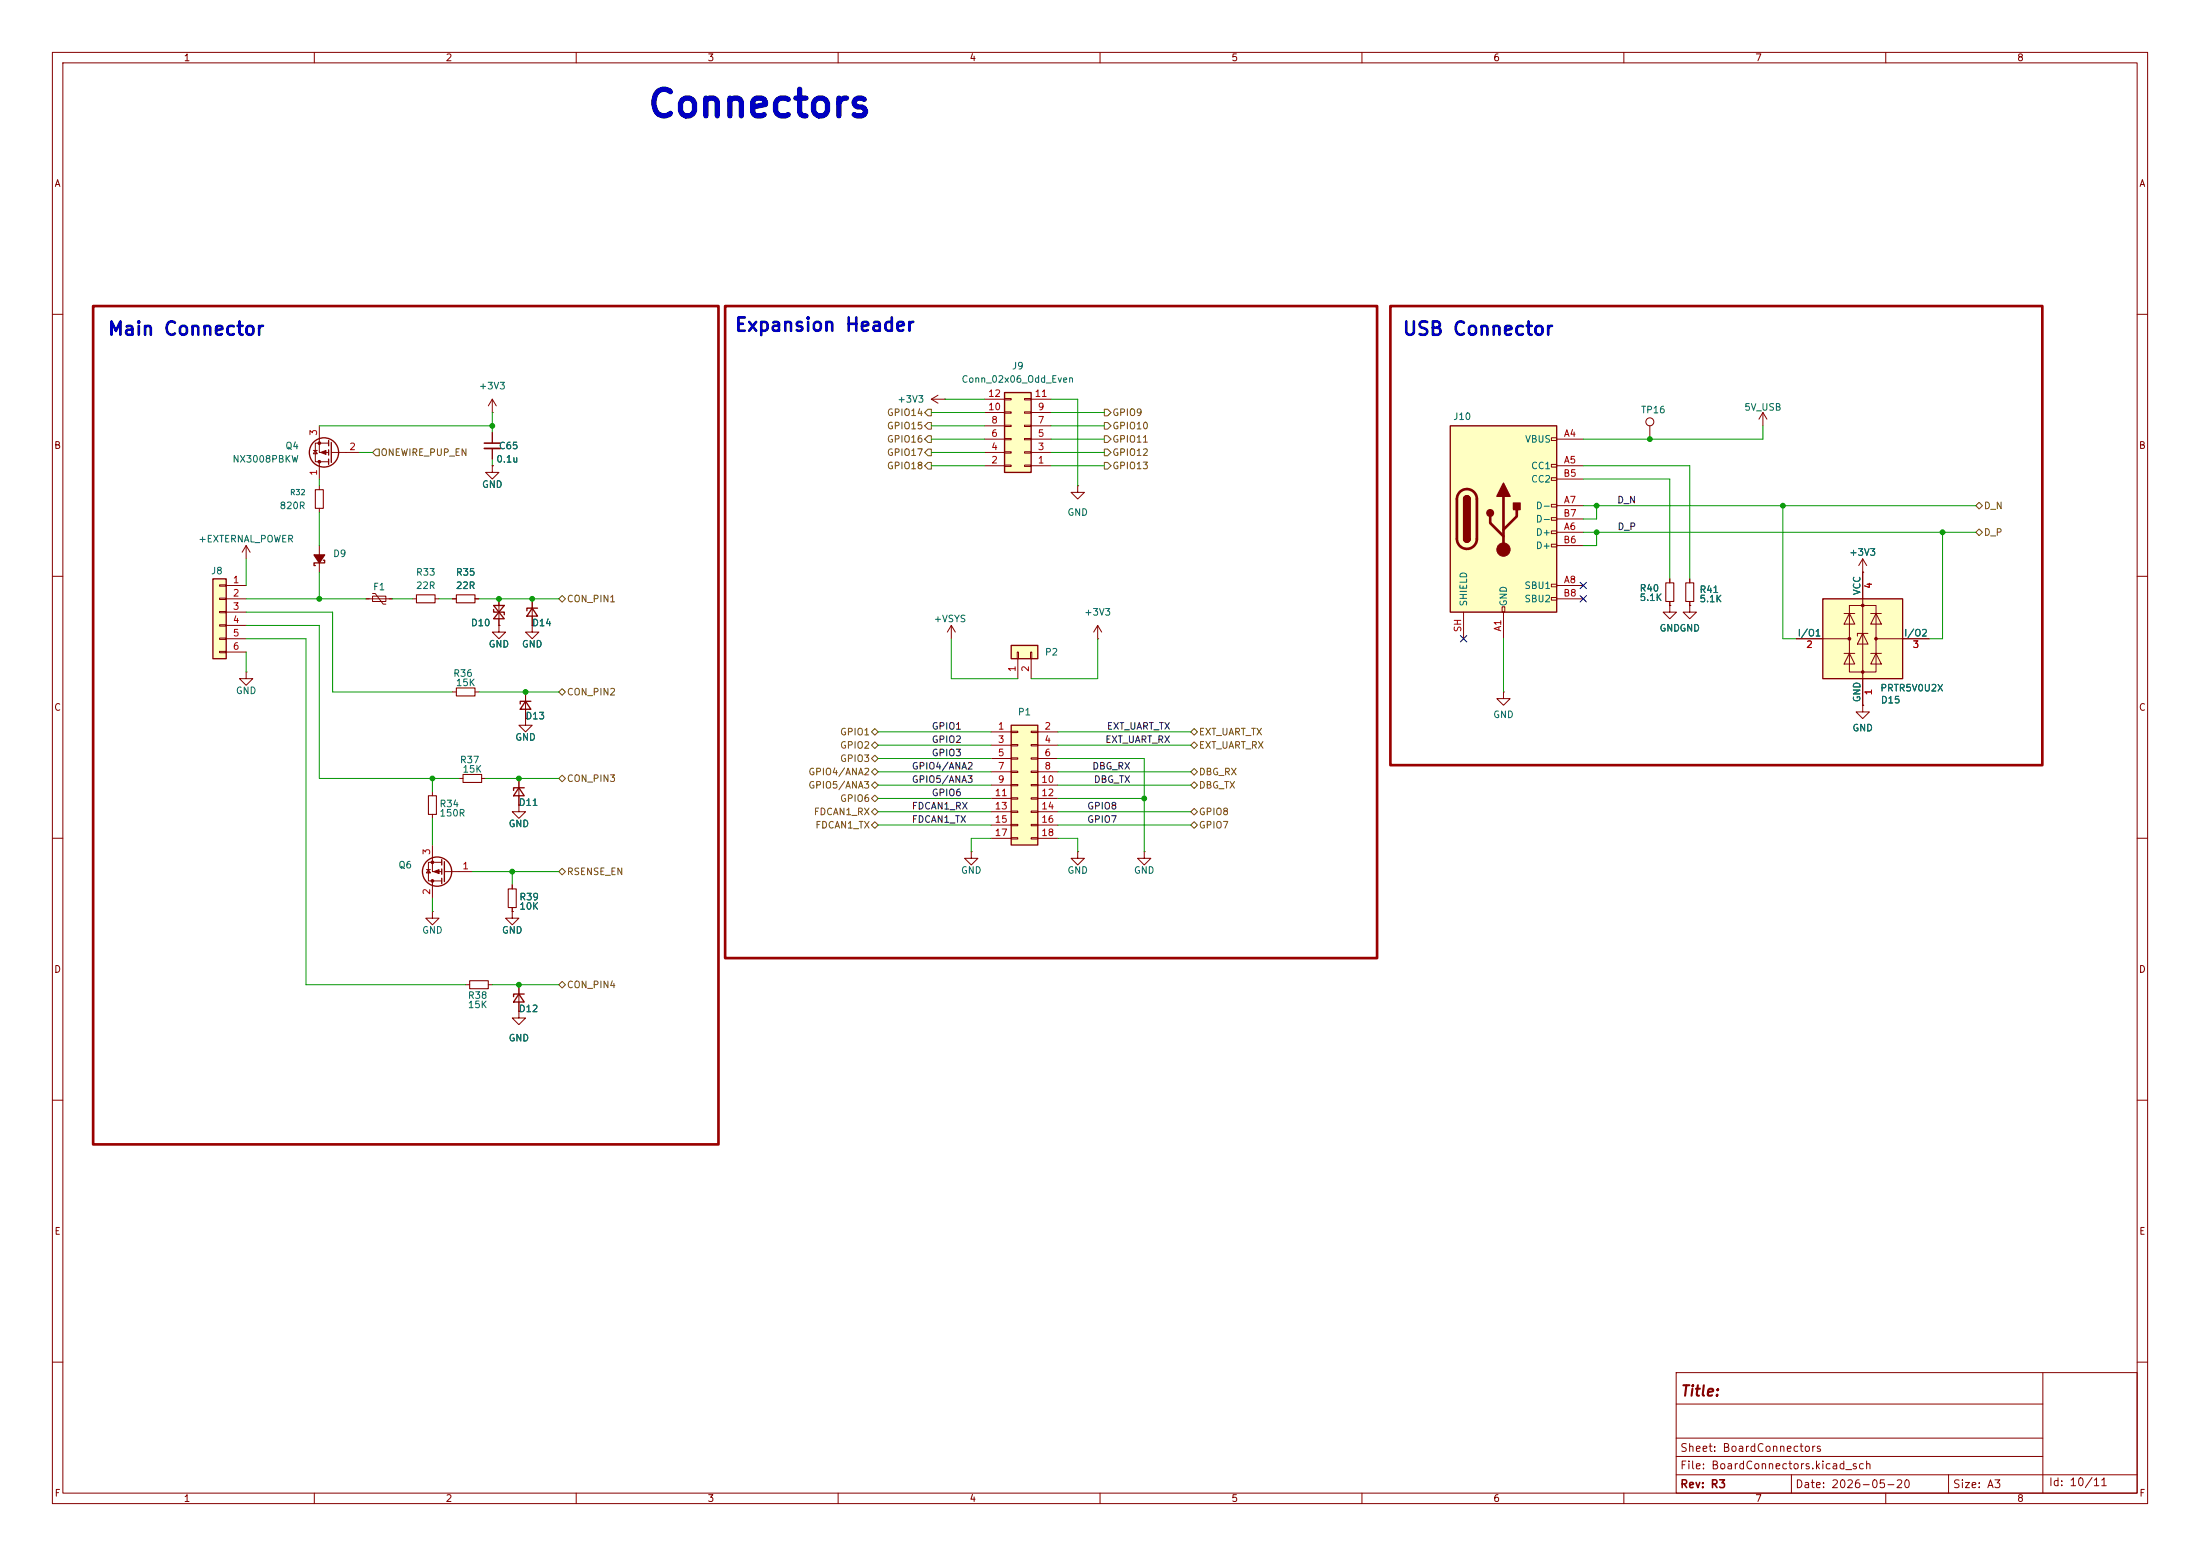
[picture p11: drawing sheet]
<svg xmlns="http://www.w3.org/2000/svg" width="420mm" height="297mm" viewBox="0 0 420 297" stroke-linecap="round" stroke-linejoin="round" font-family="sans-serif">
<g fill="none" stroke="#840000" stroke-width=".19">
<path d="M10 10h400v277h-400zM12 12h396v273h-396zM60 10v2M110 10v2M160 10v2M210 10v2M260 10v2M310 10v2M360 10v2M10 60h2M408 60h2M10 110h2"/>
<path d="M318.8 110.5v.8M318.8 114.8v.8M322.6 115.6v1.2h1.2l-1.2 1.3-1.3-1.3h1.3M322.6 115.6h.1M408 110h2M10 160h2M408 160h2M88.9 188h.8M93.2 188h.8M10 210h2M408 210h2M10 260h2"/>
<path d="M320 262h88v23h-88zM320 278h70M320 274.5h70M320 268h70M390 262v23M408 260h2M60 285v2M110 285v2M160 285v2M210 285v2M260 285v2M310 285v2"/>
<path d="M320 281.5h88M342 281.5v3.5M360 285v2M372 281.5v3.5"/>
</g>
<path d="M318 111.3h1.5v3.5h-1.5zM89.7 187.2h3.5v1.5h-3.5z" fill="none" stroke="#840000" stroke-width=".2"/>
<path d="M40.6 110.5h2.6v15.2h-2.6z" fill="#ffffc2"/>
<g fill="none" stroke="#840000" stroke-width=".25">
<path d="M62.7 84.1v1M62.7 85.9v1M62.7 87.6v1M63.2 84.5v3.8M40.6 110.5h2.6v15.2h-2.6zM94.2 115.6l2.1 2.5h-2.1l2.1-2.5zM94.2 116.3v.5h2.1v.5M101.6 116.1l1 1.5h-2zM102.6 116.1h-2v.5M84.3 164.1v1M84.3 165.9v1M84.3 167.6v1.1"/>
<path d="M84.8 164.5v3.8M99.1 189.7l1 1.6h-2.1zM100.1 189.7h-2.1v.5"/>
<circle cx="61.8" cy="86.4" r="2.79"/>
<circle cx="83.4" cy="166.4" r="2.79"/>
</g>
<g fill="none" stroke="#840000" stroke-width=".19">
<path d="M59.8 86h.8M60.2 86l.4 .6h-.8zM61 81.3v5.1h1.7M61 88.1v3.3M61 92.7v.8M61 97v.8M62.7 84.6h-2.5v3.5h2.5M63.2 86.4h5.4M94 88.9v1.3h1.2l-1.2 1.2-1.3-1.2h1.3M94 88.9h.1M41.9 111.6h1.3v.3h-1.3zM41.9 114.2h1.3v.2h-1.3z"/>
<path d="M41.9 116.7h1.3v.3h-1.3zM41.9 119.3h1.3v.2h-1.3zM43.2 111.8h3.8M43.2 114.3h3.8M43.2 116.8h3.8M43.2 119.4h3.8M47 104.1l-.8 1.3M47 104.1l.8 1.3M47 104.1v2.6M78.7 114.3h.8M83.1 114.3h.7M86.4 114.3h.7"/>
<path d="M90.7 114.3h.7M95.2 114.3v5.1M101.6 114.3v5.1M209.5 119.4l-.7 1.3M209.5 119.4l.8 1.3M209.5 119.4v2.5M322.6 110.5v.8M322.6 114.8v.8M355.6 109.2h.1M355.6 106.7l-.8 1.3M355.6 106.7l.8 1.3M355.6 106.7v2.5"/>
<path d="M41.9 121.8h1.3v.2h-1.3zM41.9 124.3h1.3v.3h-1.3zM43.2 121.9h3.8M43.2 124.5h3.8M47 128.3v1.2h-1.3l1.3 1.3 1.3-1.3h-1.3M47 128.3h.1M209.5 121.9h.1M355.6 134.6v1.3h1.3l-1.3 1.3-1.3-1.3h1.3M355.6 134.6h.1M81.4 166h.8M81.8 166l.4 .6h-.8zM82.5 161.3v5.1h1.8"/>
<path d="M82.5 168.1v3.4M84.3 164.6h-2.5v3.5h2.5M84.8 166.4h5.4M218.4 162.6v1.2h1.3l-1.3 1.3-1.2-1.3h1.2M218.4 162.6h.1M99.1 193v1.3h-1.3l1.3 1.3 1.2-1.3h-1.2M99.1 193h.1M99.1 188v5"/>
</g>
<g fill="#840000" stroke="#840000" stroke-width=".19">
<path d="M61.2 86.4l1-.4v.7z"/>
<path d="M82.8 166.4l1-.4v.8z"/>
<circle cx="61" cy="88.1" r=".25"/>
<circle cx="61" cy="84.6" r=".25"/>
<circle cx="82.5" cy="168.1" r=".25"/>
<circle cx="82.5" cy="164.6" r=".25"/>
</g>
<path d="M60.2 93.5h1.5v3.5h-1.5zM79.5 113.5h3.6v1.6h-3.6zM87.1 113.5h3.6v1.6h-3.6zM321.8 111.3h1.5v3.5h-1.5z" fill="none" stroke="#840000" stroke-width=".2"/>
<path d="M348 114.3h15.2v15.2h-15.2z" fill="#ffffc2"/>
<path d="M348 114.3h15.2v15.2h-15.2z" fill="none" stroke="#840000" stroke-width=".25"/>
<g fill="none" stroke="#840000" stroke-width=".19">
<path d="M94 78.7h.1M94 76.2l-.8 1.3M94 76.2l.7 1.3M94 76.2v2.5M94 82.6v2M94 85.6v2M205.7 92.7v1.3h1.3l-1.3 1.3-1.2-1.3h1.2M205.7 92.7h.1M69.8 114.3h5.1M71.1 113.8h2.6v1h-2.6zM71.1 113.3h.5l1.6 2h.5M352 117.1h2.1"/>
<path d="M353.1 115.6h5v12.7h-5zM353.1 117.1l1 2h-2.1zM355.6 109.2v25.4M357.1 117.1h2.1M358.1 117.1l1.1 2h-2.1zM342.9 121.9h10.2M352 124.7h2.1M353.1 124.7l1 2h-2.1zM355.6 120.9l1 2h-2zM356.6 120.9h-2v.5M357.1 124.7h2.1M358.1 124.7l1.1 2h-2.1z"/>
<path d="M358.1 121.9h10.2M82.5 174v1.3h-1.2l1.2 1.2 1.3-1.2h-1.3M82.5 174h.1M185.4 162.6v1.2h1.3l-1.3 1.3-1.3-1.3h1.3M185.4 162.6h.1"/>
</g>
<g fill="#840000" stroke="#840000" stroke-width=".19">
<circle cx="353.1" cy="121.9" r=".25"/>
<circle cx="355.6" cy="115.6" r=".25"/>
<circle cx="355.6" cy="128.3" r=".25"/>
<circle cx="358.1" cy="121.9" r=".25"/>
</g>
<path d="M92.5 84.6h3" fill="none" stroke="#840000" stroke-width=".3"/>
<path d="M92.5 85.6h3" fill="none" stroke="#840000" stroke-width=".33"/>
<path d="M191.8 74.9h5v15.3h-5z" fill="#ffffc2"/>
<path d="M191.8 74.9h5v15.3h-5z" fill="none" stroke="#840000" stroke-width=".25"/>
<g fill="none" stroke="#840000" stroke-width=".19">
<path d="M188 78.7h3.8M188 76.2h3.8M191.8 78.6h1.2v.3h-1.2zM191.8 76.1h1.2v.2h-1.2zM195.6 78.6h1.2v.3h-1.2zM195.6 76.1h1.2v.2h-1.2zM196.8 78.7h3.9M196.8 76.2h3.9M188 88.9h3.8M188 86.4h3.8M188 83.8h3.8M188 81.3h3.8"/>
<path d="M191.8 88.8h1.2v.2h-1.2zM191.8 86.2h1.2v.3h-1.2zM191.8 83.7h1.2v.2h-1.2zM191.8 81.2h1.2v.2h-1.2zM195.6 88.8h1.2v.2h-1.2zM195.6 86.2h1.2v.3h-1.2zM195.6 83.7h1.2v.2h-1.2zM195.6 81.2h1.2v.2h-1.2zM196.8 88.9h3.9M196.8 86.4h3.9M196.8 83.8h3.9M196.8 81.3h3.9"/>
</g>
<path d="M193 138.4h5.1v22.9h-5.1z" fill="#ffffc2"/>
<path d="M193 138.4h5.1v22.9h-5.1z" fill="none" stroke="#840000" stroke-width=".25"/>
<g fill="none" stroke="#840000" stroke-width=".19">
<path d="M189.2 139.7h3.8M193 139.6h1.3v.2h-1.3zM196.8 139.6h1.3v.2h-1.3zM198.1 139.7h3.8M189.2 142.2h3.8M189.2 144.8h3.8M189.2 147.3h3.8M189.2 149.9h3.8M189.2 152.4h3.8M189.2 154.9h3.8M189.2 157.5h3.8M193 142.1h1.3v.3h-1.3z"/>
<path d="M193 144.7h1.3v.2h-1.3zM193 147.2h1.3v.2h-1.3zM193 149.7h1.3v.3h-1.3zM193 152.3h1.3v.2h-1.3zM193 154.8h1.3v.3h-1.3zM193 157.4h1.3v.2h-1.3zM193 159.9h1.3v.2h-1.3zM196.8 142.1h1.3v.3h-1.3zM196.8 144.7h1.3v.2h-1.3zM196.8 147.2h1.3v.2h-1.3zM196.8 149.7h1.3v.3h-1.3zM196.8 152.3h1.3v.2h-1.3z"/>
<path d="M196.8 154.8h1.3v.3h-1.3zM196.8 157.4h1.3v.2h-1.3zM196.8 159.9h1.3v.2h-1.3zM198.1 142.2h3.8M198.1 144.8h3.8M198.1 147.3h3.8M198.1 149.9h3.8M198.1 152.4h3.8M198.1 154.9h3.8M198.1 157.5h3.8M189.2 160h3.8M198.1 160h3.8"/>
</g>
<path d="M193 123.2h5.1v2.5h-5.1z" fill="#ffffc2"/>
<path d="M61.7 106.9h.3v.5h-2.1v.6h.3M193 123.2h5.1v2.5h-5.1z" fill="none" stroke="#840000" stroke-width=".25"/>
<g fill="none" stroke="#840000" stroke-width=".19">
<path d="M177.8 76.2l1.3 .8M177.8 76.2h2.5M179.1 75.4l-1.3 .8M180.3 76.2h.1M336.5 78.7l-.7 1.3M336.5 78.7l.8 1.3M336.5 78.7v2.6M61 104.1v5.1M181.6 119.4l-.8 1.3M181.6 119.4l.8 1.3M181.6 119.4v2.5M318.8 115.6v1.2h1.2l-1.2 1.3-1.3-1.3h1.3"/>
<path d="M318.8 115.6h.1M194.2 124.5h.2v1.2h-.2zM194.3 125.7v3.8M196.7 124.5h.3v1.2h-.3zM196.8 125.7v3.8M205.7 162.6v1.2h1.3l-1.3 1.3-1.2-1.3h1.2M205.7 162.6h.1"/>
</g>
<path d="M59.9 105.9h2.1l-1 1.5z" fill="#840000" stroke="#840000" stroke-width=".25"/>
<path d="M276.9 81.3h20.3v35.5h-20.3z" fill="#ffffc2"/>
<g fill="none" stroke="#840000" stroke-width=".19">
<path d="M94 88.9h.1M94 82.6v2M94 85.6v2M296.2 83.6h1v.5h-1zM296.2 88.6h1v.6h-1zM296.2 91.2h1v.5h-1zM296.2 96.3h1v.5h-1zM296.2 98.8h1v.5h-1zM297.2 83.8h5.1M297.2 88.9h5.1M297.2 96.5h5.1M297.2 91.4h5.1"/>
<path d="M297.2 99.1h5.1M315 81.3v2.5M86.4 114.3h.7M90.7 114.3h.7M95.2 119.4v1.3h-1.2l1.2 1.2 1.3-1.2h-1.3M95.2 119.4h.1M95.2 114.3v1.3M95.2 118.1v1.3M101.6 119.4v1.3h-1.3l1.3 1.2 1.3-1.2h-1.3M101.6 119.4h.1M101.6 114.3v1.8M101.6 117.6v1.8"/>
<path d="M279.4 116.8v5.1M286.8 115.8h.5v1h-.5zM287 116.8v5.1M296.2 101.3h1v.6h-1zM296.2 103.9h1v.5h-1zM296.2 111.5h1v.5h-1zM296.2 114h1v.6h-1zM297.2 101.6h5.1M297.2 111.8h5.1M297.2 104.1h5.1M297.2 114.3h5.1M318.8 115.6h.1"/>
<path d="M318.8 110.5v.8M318.8 114.8v.8M322.6 115.6h.1M322.6 110.5v.8M322.6 114.8v.8M355.6 109.2h.1M355.6 109.2v5.1M86.4 132.1h.7M90.7 132.1h.7M100.3 137.2v1.2h-1.2l1.2 1.3 1.3-1.3h-1.3M100.3 137.2h.1M100.3 132.1v5.1"/>
<path d="M287 132.1v1.3h1.3l-1.3 1.2-1.3-1.2h1.3M287 132.1h.1M342.9 121.9h5.1M355.6 134.6h.1M355.6 129.5v5.1M363.2 121.9h5.1M82.5 151.1v.8M82.5 155.4v.8M87.6 148.6h.8M91.9 148.6h.8M99.1 153.7v1.2h-1.3l1.3 1.3 1.2-1.3h-1.2M99.1 153.7h.1"/>
<path d="M99.1 148.6v5.1M97.8 174v1.3h-1.3l1.3 1.2 1.3-1.2h-1.3M97.8 174h.1M97.8 168.9v.8M97.8 173.2v.8M99.1 193h.1M99.1 188v1.7M99.1 191.3v1.7"/>
<circle cx="315" cy="80.5" r=".76"/>
</g>
<path d="M276.9 81.3h20.3v35.5h-20.3zM279.4 95.3a.64 .64 0 0 1 .6-.7 .64 .64 0 0 1 .7 .7M279.4 102.9a.64 .64 0 0 0 .6 .6 .64 .64 0 0 0 .7-.6M100.3 133.9l1 1.5h-2zM101.3 133.9h-2v.5M99.1 150.4l1 1.5h-2.1zM100.1 150.4h-2.1v.5" fill="none" stroke="#840000" stroke-width=".25"/>
<path d="M278.7 93.9a1.91 1.91 0 0 1 2.1-.4 1.91 1.91 0 0 1 1.1 1.8v7.6a1.91 1.91 0 0 1-1.9 1.9 1.91 1.91 0 0 1-1.9-1.9v-7.8l.2-.6zM284.5 98.6v1.2l2.5 2.6M287 94.7v10.2M289.6 97.3v1.3l-2.6 2.5" fill="none" stroke="#840000" stroke-width=".51"/>
<g fill="#840000" stroke="#840000" stroke-width=".25">
<path d="M279.4 95.3h1.3v7.6h-1.3z"/>
<path d="M279.6 94.8a.64 .64 0 0 1 .7-.1 .64 .64 0 0 1 .4 .6h-1.3z"/>
<path d="M279.4 102.9h1.3a.64 .64 0 0 1-.7 .6 .64 .64 0 0 1-.6-.6z"/>
<path d="M287 92.2l1.3 2.5h-2.6z"/>
<path d="M288.9 96h1.3v1.3h-1.3z"/>
<circle cx="284.5" cy="97.9" r=".63"/>
</g>
<circle cx="287" cy="104.9" r="1.27" fill="#840000" stroke="#840000" stroke-width=".19"/>
<path d="M87.1 131.3h3.6v1.5h-3.6zM81.8 151.9h1.5v3.5h-1.5zM88.4 147.8h3.5v1.6h-3.5zM97 169.7h1.6v3.5h-1.6z" fill="none" stroke="#840000" stroke-width=".2"/>
<g fill="none" stroke="#725600" stroke-width=".19">
<path d="M177.2 78.1h.6v1.3h-.6l-.7-.7zM210.8 78.1h.7l.6 .6-.6 .7h-.7zM71.8 85.7h.6v1.3h-.6l-.7-.6zM177.2 88.3h.6v1.2h-.6l-.7-.6zM177.2 80.6h.6v1.3h-.6l-.7-.6zM177.2 85.7h.6v1.3h-.6l-.7-.6zM177.2 83.2h.6v1.3h-.6l-.7-.7zM210.8 83.2h.7l.6 .6-.6 .7h-.7zM210.8 85.7h.7l.6 .7-.6 .6h-.7zM210.8 88.3h.7l.6 .6-.6 .6h-.7zM210.8 80.6h.7l.6 .7-.6 .6h-.7zM377.2 96.5l.6-.6 .7 .6-.7 .7z"/>
<path d="M106.7 114.3l.6-.6 .6 .6-.6 .6zM377.2 101.6l.6-.6 .7 .6-.7 .6zM106.7 132.1l.6-.7 .6 .7-.6 .6zM166.4 139.7l.6-.6 .6 .6-.6 .6zM227.3 139.7l.7-.6 .6 .6-.6 .6zM106.7 148.6l.6-.6 .6 .6-.6 .6zM166.4 147.3l.6-.6 .6 .6-.6 .7zM166.4 152.4l.6-.6 .6 .6-.6 .6zM166.4 149.9l.6-.7 .6 .7-.6 .6zM166.4 154.9l.6-.6 .6 .6-.6 .7zM166.4 157.5l.6-.7 .6 .7-.6 .6zM166.4 142.2l.6-.6 .6 .6-.6 .7z"/>
<path d="M166.4 144.8l.6-.7 .6 .7-.6 .6zM227.3 157.5l.7-.7 .6 .7-.6 .6zM227.3 142.2l.7-.6 .6 .6-.6 .7zM227.3 154.9l.7-.6 .6 .6-.6 .7zM227.3 147.3l.7-.6 .6 .6-.6 .7zM227.3 149.9l.7-.7 .6 .7-.6 .6zM106.7 166.4l.6-.7 .6 .7-.6 .6zM106.7 188l.6-.7 .6 .7-.6 .6z"/>
</g>
<g fill="none" stroke="#009600" stroke-width=".19">
<path d="M94 78.7v3.9M177.8 78.7h10.2M180.3 76.2h7.7M200.7 76.2h5v16.5M200.7 78.7h10.1M61 81.3h33M61 91.4v1.3M61 97.8v6.3M68.6 86.4h2.5M94 87.6v1.3M177.8 81.3h10.2M177.8 83.8h10.2"/>
<path d="M177.8 88.9h10.2M177.8 86.4h10.2M200.7 81.3h10.1M200.7 83.8h10.1M200.7 88.9h10.1M200.7 86.4h10.1M302.3 96.5h74.9M302.3 91.4h16.5v19.1M302.3 88.9h20.3v21.6M304.8 96.5v2.6h-2.5M336.5 81.3v2.5h-34.2M340.4 96.5v25.4h2.5"/>
<path d="M47 106.7v5.1M47 119.4h14v29.2h26.6M47 114.3h22.8M47 116.8h16.5v15.3h22.9M61 109.2v5.1M74.9 114.3h3.8M83.8 114.3h2.6M91.4 114.3h15.3M302.3 101.6h74.9M304.8 101.6v2.5h-2.5M370.8 101.6v20.3h-2.5M47 124.5v3.8"/>
<path d="M47 121.9h11.4v66.1h30.5M91.4 132.1h15.3M167.6 139.7h21.6M181.6 121.9v7.6h12.7M201.9 139.7h25.4M209.5 121.9v7.6h-12.7M287 121.9v10.2M82.5 148.6v2.5M82.5 156.2v5.1M92.7 148.6h14M167.6 157.5h21.6M167.6 154.9h21.6"/>
<path d="M167.6 152.4h21.6M167.6 142.2h21.6M167.6 149.9h21.6M167.6 147.3h21.6M167.6 144.8h21.6M201.9 144.8h16.5v17.8M201.9 157.5h25.4M201.9 154.9h25.4M201.9 152.4h16.5M201.9 142.2h25.4M201.9 149.9h25.4M201.9 147.3h25.4"/>
<path d="M82.5 171.5v2.5M90.2 166.4h16.5M97.8 166.4v2.5M189.2 160h-3.8v2.6M201.9 160h3.8v2.6M94 188h12.7"/>
</g>
<path d="M301.7 111.2l1.2 1.2M301.7 113.7l1.2 1.2M302.9 111.2l-1.2 1.2M302.9 113.7l-1.2 1.2M278.8 121.3l1.2 1.2M280 121.3l-1.2 1.2" fill="none" stroke="#000084" stroke-width=".19"/>
<path d="M17.8 58.4h119.4v160h-119.4zM138.4 58.4h124.5v124.5h-124.5zM265.4 58.4h124.5v87.7h-124.5z" fill="none" stroke="#900" stroke-width=".51"/>
<g fill="#009600" stroke="#009600" stroke-width=".19">
<circle cx="304.8" cy="101.6" r=".46"/>
<circle cx="304.8" cy="96.5" r=".46"/>
<circle cx="99.1" cy="148.6" r=".46"/>
<circle cx="94" cy="81.3" r=".46"/>
<circle cx="100.3" cy="132.1" r=".46"/>
<circle cx="95.2" cy="114.3" r=".46"/>
<circle cx="101.6" cy="114.3" r=".46"/>
<circle cx="61" cy="114.3" r=".46"/>
<circle cx="218.4" cy="152.4" r=".46"/>
<circle cx="315" cy="83.8" r=".46"/>
<circle cx="370.8" cy="101.6" r=".46"/>
<circle cx="340.4" cy="96.5" r=".46"/>
<circle cx="97.8" cy="166.4" r=".46"/>
<circle cx="99.1" cy="188" r=".46"/>
<circle cx="82.5" cy="148.6" r=".46"/>
</g>
<text font-size="5.1" fill="#0000c2" x="123.4" y="23.6">Connectors</text>
<g font-size="2.5" fill="#0000c2">
<text x="20.4" y="64.7">Main Connector</text>
<text x="140.1" y="63.9">Expansion Header</text>
<text x="267.6" y="64.7">USB Connector</text>
</g>
<text font-size="2" fill="#840000" x="320.6" y="267">Title:</text>
<g font-size="1.5" fill="#840000">
<text x="320.6" y="280.8">File: BoardConnectors.kicad_sch</text>
<text x="320.6" y="277.5">Sheet: BoardConnectors</text>
<text x="320.6" y="284.4">Rev: R3</text>
<text x="342.6" y="284.4">Date: 2026-05-20</text>
<text x="372.7" y="284.4">Size: A3</text>
<text x="391" y="284">Id: 10/11</text>
</g>
<g font-size="1.3" fill="#840000">
<text x="35" y="12">1</text>
<text x="85" y="12">2</text>
<text x="135" y="12">3</text>
<text x="185" y="12">4</text>
<text x="235" y="12">5</text>
<text x="285" y="12">6</text>
<text x="335" y="12">7</text>
<text x="385" y="12">8</text>
<text x="10.3" y="36">A</text>
<text x="408.3" y="36">A</text>
<text x="10.2" y="86">B</text>
<text x="408.2" y="86">B</text>
<text x="10.2" y="136">C</text>
<text x="408.2" y="136">C</text>
<text x="10.2" y="186">D</text>
<text x="408.2" y="186">D</text>
<text x="10.3" y="236">E</text>
<text x="408.3" y="236">E</text>
<text x="10.3" y="286">F</text>
<text x="35" y="287">1</text>
<text x="85" y="287">2</text>
<text x="135" y="287">3</text>
<text x="185" y="287">4</text>
<text x="235" y="287">5</text>
<text x="285" y="287">6</text>
<text x="335" y="287">7</text>
<text x="385" y="287">8</text>
<text x="408.3" y="286">F</text>
</g>
<g font-size="1.3" fill="#006464">
<text x="193.1" y="70.8">J9</text>
<text x="91.3" y="74.6">+3V3</text>
<text x="171.2" y="77.2">+3V3</text>
<text x="183.4" y="73.4">Conn_02x06_Odd_Even</text>
<text x="277.3" y="80.5">J10</text>
<text x="313.2" y="79.2">TP16</text>
<text x="332.9" y="78.7">5V_USB</text>
<text x="44.3" y="88.6">NX3008PBKW</text>
<text x="54.4" y="86.1">Q4</text>
<text x="94.6" y="88.6">0.1u</text>
<text x="95.1" y="86.1">C65</text>
<text x="291" y="84.8">VBUS</text>
<text x="292.2" y="89.9">CC1</text>
<text x="91.9" y="93.4">GND</text>
<text x="292.2" y="92.4">CC2</text>
<text x="53.3" y="97.5">820R</text>
<text x="203.7" y="98.8">GND</text>
<text x="293.1" y="97.5">D-</text>
<text x="293.1" y="100">D-</text>
<text x="37.8" y="103.8">+EXTERNAL_POWER</text>
<text x="63.5" y="106.6">D9</text>
<text x="293.1" y="102.6">D+</text>
<text x="293.1" y="105.1">D+</text>
<text x="352.9" y="106.4">+3V3</text>
<text x="40.2" y="109.9">J8</text>
<text x="71.1" y="113">F1</text>
<text x="79.3" y="110.2">R33</text>
<text x="79.3" y="112.7">22R</text>
<text x="86.9" y="110.2">R35</text>
<text x="86.9" y="112.7">22R</text>
<text x="290.9" y="112.7">SBU1</text>
<text x="312.9" y="113.2">R40</text>
<text x="324.3" y="113.5">R41</text>
<text x="355.5" y="113.7" transform="rotate(-90 355.5 113.7)">VCC</text>
<text x="89.8" y="119.8">D10</text>
<text x="101.5" y="119.8">D14</text>
<text x="178.1" y="119.1">+VSYS</text>
<text x="206.9" y="117.8">+3V3</text>
<text x="280.4" y="115.9" transform="rotate(-90 280.4 115.9)">SHIELD</text>
<text x="288" y="115.9" transform="rotate(-90 288 115.9)">GND</text>
<text x="290.9" y="115.3">SBU2</text>
<text x="312.9" y="115">5.1K</text>
<text x="324.3" y="115.3">5.1K</text>
<text x="93.2" y="123.9">GND</text>
<text x="99.5" y="123.9">GND</text>
<text x="199.4" y="125.4">P2</text>
<text x="316.7" y="120.9">GNDGND</text>
<text x="343.1" y="121.8">I/O1</text>
<text x="363.4" y="121.8">I/O2</text>
<text x="86.4" y="129.5">R36</text>
<text x="86.9" y="131.3">15K</text>
<text x="44.9" y="132.8">GND</text>
<text x="100.2" y="137.6">D13</text>
<text x="194.2" y="136.9">P1</text>
<text x="285" y="137.4">GND</text>
<text x="355.5" y="134.1" transform="rotate(-90 355.5 134.1)">GND</text>
<text x="358.9" y="132.3">PRTR5V0U2X</text>
<text x="359" y="134.6">D15</text>
<text x="98.3" y="141.7">GND</text>
<text x="353.5" y="139.9">GND</text>
<text x="87.7" y="146">R37</text>
<text x="88.2" y="147.8">15K</text>
<text x="83.8" y="154.4">R34</text>
<text x="98.9" y="154.1">D11</text>
<text x="83.8" y="156.2">150R</text>
<text x="97" y="158.2">GND</text>
<text x="76" y="166.1">Q6</text>
<text x="183.4" y="167.1">GND</text>
<text x="203.7" y="167.1">GND</text>
<text x="216.4" y="167.1">GND</text>
<text x="99" y="172.2">R39</text>
<text x="99" y="173.9">10K</text>
<text x="80.5" y="178.5">GND</text>
<text x="95.7" y="178.5">GND</text>
<text x="89.2" y="191">R38</text>
<text x="89.2" y="192.7">15K</text>
<text x="98.9" y="193.5">D12</text>
<text x="97" y="199.1">GND</text>
</g>
<g font-size="1.3" fill="#a90000">
<text x="188.5" y="76.1">12</text>
<text x="197.4" y="76.1">11</text>
<text x="60.8" y="83.3" transform="rotate(-90 60.8 83.3)">3</text>
<text x="188.5" y="78.6">10</text>
<text x="189.1" y="83.7">6</text>
<text x="189.1" y="81.1">8</text>
<text x="198" y="83.7">5</text>
<text x="198" y="81.1">7</text>
<text x="198" y="78.6">9</text>
<text x="298.4" y="83.7">A4</text>
<text x="66.6" y="86.2">2</text>
<text x="189.1" y="88.8">2</text>
<text x="189.1" y="86.2">4</text>
<text x="198" y="88.8">1</text>
<text x="198" y="86.2">3</text>
<text x="298.4" y="88.8">A5</text>
<text x="60.8" y="90.9" transform="rotate(-90 60.8 90.9)">1</text>
<text x="298.4" y="91.3">B5</text>
<text x="298.4" y="98.9">B7</text>
<text x="298.4" y="101.5">A6</text>
<text x="298.4" y="96.4">A7</text>
<text x="298.4" y="104">B6</text>
<text x="44.4" y="111.6">1</text>
<text x="298.4" y="111.6">A8</text>
<text x="357.7" y="112.5" transform="rotate(-90 357.7 112.5)">4</text>
<text x="44.4" y="114.2">2</text>
<text x="44.4" y="116.7">3</text>
<text x="44.4" y="119.2">4</text>
<text x="298.4" y="114.2">B8</text>
<text x="44.4" y="121.8">5</text>
<text x="44.4" y="124.3">6</text>
<text x="279.3" y="120.8" transform="rotate(-90 279.3 120.8)">SH</text>
<text x="286.9" y="120.7" transform="rotate(-90 286.9 120.7)">A1</text>
<text x="344.7" y="124">2</text>
<text x="365" y="124">3</text>
<text x="194.2" y="128.4" transform="rotate(-90 194.2 128.4)">1</text>
<text x="196.7" y="128.4" transform="rotate(-90 196.7 128.4)">2</text>
<text x="357.7" y="132.8" transform="rotate(-90 357.7 132.8)">1</text>
<text x="190.4" y="139.6">1</text>
<text x="190.4" y="142.1">3</text>
<text x="199.3" y="139.6">2</text>
<text x="199.3" y="142.1">4</text>
<text x="190.4" y="144.6">5</text>
<text x="190.4" y="147.2">7</text>
<text x="190.4" y="149.7">9</text>
<text x="198.7" y="149.7">10</text>
<text x="199.3" y="144.6">6</text>
<text x="199.3" y="147.2">8</text>
<text x="189.8" y="152.3">11</text>
<text x="189.8" y="154.8">13</text>
<text x="198.7" y="152.3">12</text>
<text x="198.7" y="154.8">14</text>
<text x="189.8" y="157.3">15</text>
<text x="189.8" y="159.9">17</text>
<text x="198.7" y="157.3">16</text>
<text x="198.7" y="159.9">18</text>
<text x="82.4" y="163.3" transform="rotate(-90 82.4 163.3)">3</text>
<text x="88.2" y="166.2">1</text>
<text x="82.4" y="170.9" transform="rotate(-90 82.4 170.9)">2</text>
</g>
<g font-size="1.3" fill="#725600">
<text x="169.2" y="82.2">GPIO15</text>
<text x="169.2" y="79.7">GPIO14</text>
<text x="212.3" y="79.7">GPIO9</text>
<text x="212.3" y="82.2">GPIO10</text>
<text x="72.6" y="87.3">ONEWIRE_PUP_EN</text>
<text x="169.2" y="89.9">GPIO18</text>
<text x="169.2" y="87.3">GPIO17</text>
<text x="169.2" y="84.8">GPIO16</text>
<text x="212.3" y="84.8">GPIO11</text>
<text x="212.3" y="87.3">GPIO12</text>
<text x="212.3" y="89.9">GPIO13</text>
<text x="378.6" y="97.5">D_N</text>
<text x="378.6" y="102.6">D_P</text>
<text x="108.1" y="115.3">CON_PIN1</text>
<text x="108.1" y="133">CON_PIN2</text>
<text x="160.3" y="140.7">GPIO1</text>
<text x="160.3" y="143.2">GPIO2</text>
<text x="228.8" y="143.2">EXT_UART_RX</text>
<text x="228.8" y="140.7">EXT_UART_TX</text>
<text x="108.1" y="149.6">CON_PIN3</text>
<text x="154.2" y="148.3">GPIO4/ANA2</text>
<text x="160.3" y="145.7">GPIO3</text>
<text x="228.8" y="148.3">DBG_RX</text>
<text x="154.2" y="150.8">GPIO5/ANA3</text>
<text x="155.2" y="155.9">FDCAN1_RX</text>
<text x="160.3" y="153.4">GPIO6</text>
<text x="228.8" y="155.9">GPIO8</text>
<text x="228.8" y="150.8">DBG_TX</text>
<text x="155.6" y="158.4">FDCAN1_TX</text>
<text x="228.8" y="158.4">GPIO7</text>
<text x="108.1" y="167.3">RSENSE_EN</text>
<text x="108.1" y="188.9">CON_PIN4</text>
</g>
<g font-size="1.3" fill="#0f0f0f">
<text x="308.6" y="96.4">D_N</text>
<text x="308.7" y="101.5">D_P</text>
<text x="177.8" y="142.1">GPIO2</text>
<text x="177.8" y="139.6">GPIO1</text>
<text x="210.9" y="142.1">EXT_UART_RX</text>
<text x="211.2" y="139.6">EXT_UART_TX</text>
<text x="174" y="149.7">GPIO5/ANA3</text>
<text x="174" y="147.2">GPIO4/ANA2</text>
<text x="177.8" y="144.7">GPIO3</text>
<text x="208.4" y="147.2">DBG_RX</text>
<text x="208.7" y="149.7">DBG_TX</text>
<text x="174" y="154.8">FDCAN1_RX</text>
<text x="177.8" y="152.3">GPIO6</text>
<text x="207.4" y="154.8">GPIO8</text>
<text x="174" y="157.4">FDCAN1_TX</text>
<text x="207.4" y="157.4">GPIO7</text>
</g>
<text font-size="1" fill="#006464" x="55.3" y="94.7">R32</text>
</svg>
